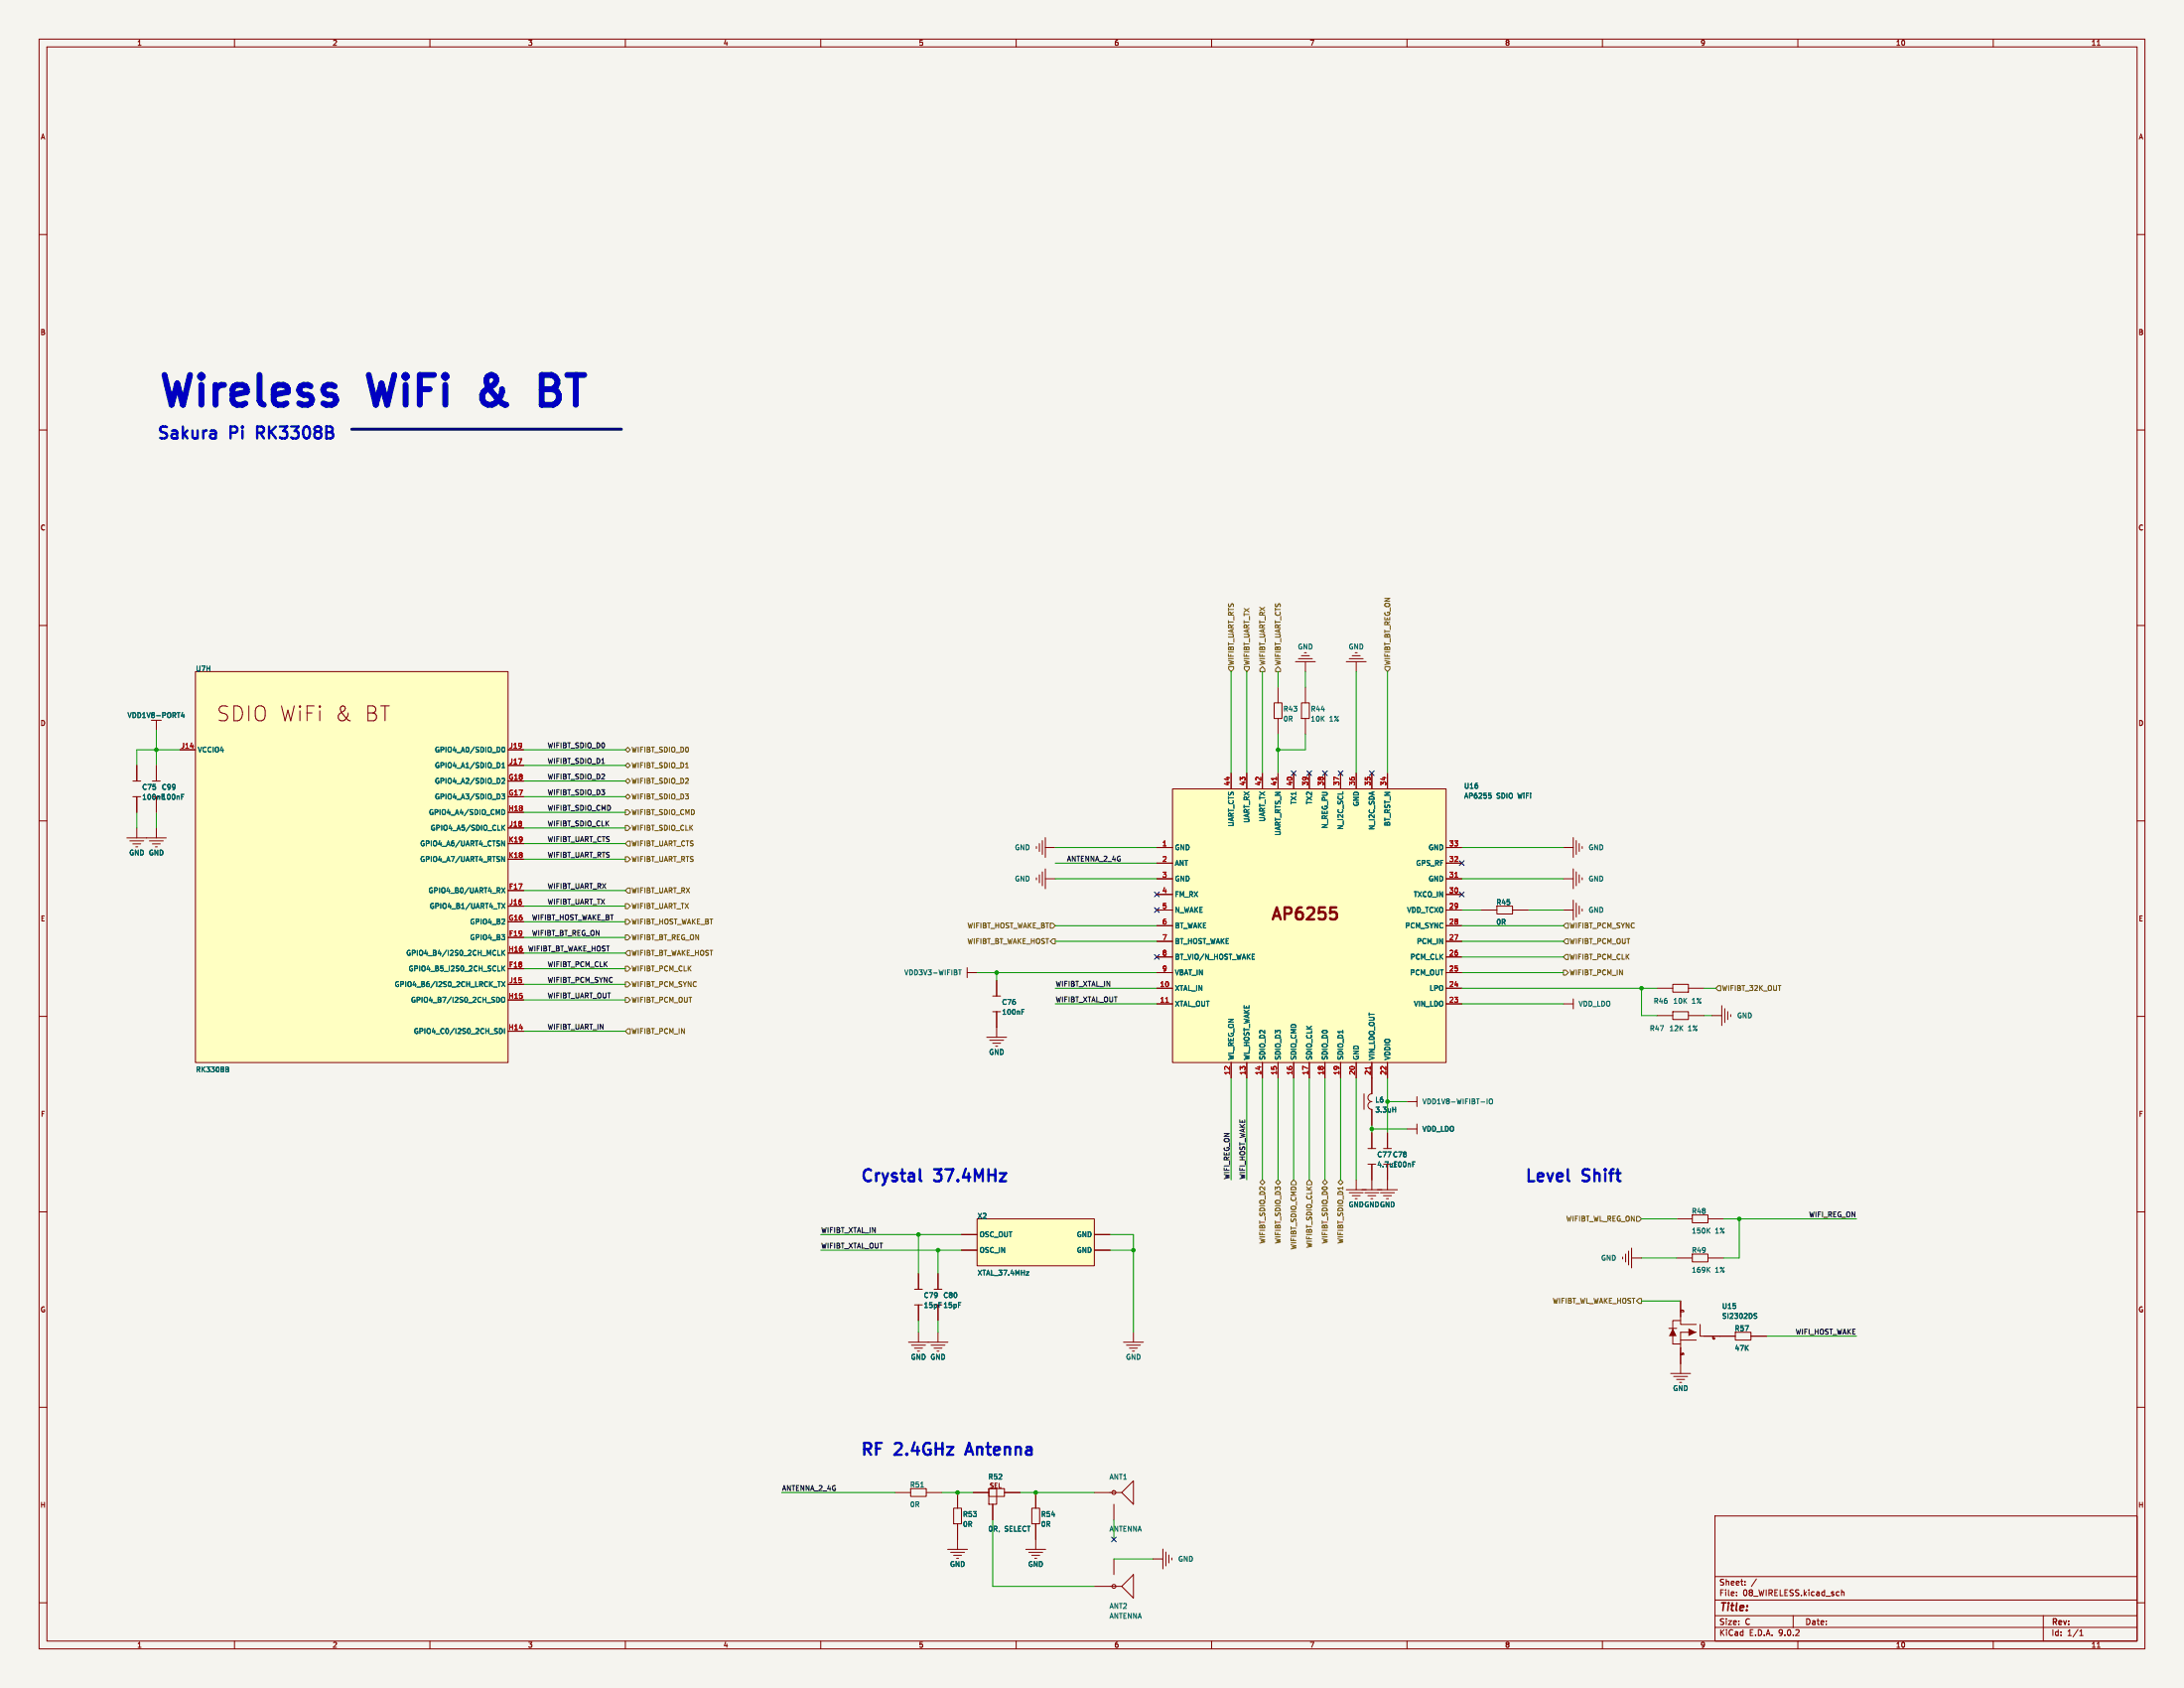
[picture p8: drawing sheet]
<svg xmlns="http://www.w3.org/2000/svg" width="559mm" height="432mm" viewBox="0 0 559 432" stroke-linecap="round" stroke-linejoin="round" font-family="sans-serif">
<path d="M0 0h558.8v431.8h-558.8z" fill="#f5f4ef" stroke="#f5f4ef" stroke-width=".25"/>
<g fill="none" stroke="#830000" stroke-width=".25">
<path d="M10 10h538.8v411.8h-538.8zM12 12h534.8v407.8h-534.8zM60 10v2M110 10v2M160 10v2M210 10v2M260 10v2M310 10v2M360 10v2M410 10v2M460 10v2M510 10v2"/>
<path d="M536.6 11.6h.7M10 60h2M546.8 60h2M10 110h2M546.8 110h2M10 160h2M546.8 160h2M10 210h2M546.8 210h2M10 260h2M546.8 260h2M10 310h2"/>
<path d="M546.8 310h2M10 360h2M546.8 360h2M229 381.8h4M233 380.8h4v2h-4zM237 381.8h4M438.8 387.8h108v32h-108zM10 410h2M60 419.8v2M110 419.8v2M160 419.8v2M210 419.8v2"/>
<path d="M260 419.8v2M310 419.8v2M360 419.8v2M410 419.8v2M438.8 416.3h108M438.8 413.3h108M438.8 409.3h108M438.8 403.3h108M444.3 408v.2M444.3 407.3v.1M446.5 405.3v.2M446.5 404.6v.1"/>
<path d="M449.4 403.9l-1.3 1.9M458.8 413.3v3M460 419.8v2M471.2 406.7v1.5M471.2 407.3h.6v.9M510 419.8v2M522.8 413.3v6.5M532.1 418.4h.9M532.1 417.3l.4-.4v1.5M546.8 410h2M536.6 421.4h.7"/>
</g>
<path d="M235.6 380.4h.7" fill="none" stroke="#006363" stroke-width=".25"/>
<path d="M250 311.8h30v12h-30z" fill="#ffffc2"/>
<path d="M250 311.8h30v12h-30z" fill="none" stroke="#7f0000" stroke-width=".25"/>
<g fill="none" stroke="#830000" stroke-width=".25">
<path d="M326 179.8h2v4h-2zM327 175.8v4M34 199.8h2M35 195.8v4M39 199.8h2M40 184.3v2.5M40 195.8v4M327 183.8v4M32.5 214.3h10M33.2 215.1h3.6M34 215.9h2M34 203.8h2"/>
<path d="M34.7 216.6h.6M35 203.8v4M35 211.8v2.5M38.2 215.1h3.6M39 215.9h2M39.7 216.6h.6M40 203.8v4M40 211.8v2.5M247.5 247.5v2.6M247.5 248.8h2.5M254 254.8h2M254 258.8h2"/>
<path d="M255 250.8v4M255 258.8v6.5M424 259.8h4M424 252.8h4M428 251.8h4v2h-4zM428 258.8h4v2h-4zM432 259.8h4M432 252.8h4M438 259.8h2.5M440.5 257.3v5M441.3 258v3.6M442.1 258.8v2"/>
<path d="M442.8 259.5v.6M252.5 265.3h5M253.2 266.1h3.6M254 266.9h2M254.7 267.6h.6M246 315.8h4M246 319.8h4M280 315.8h4M280 319.8h4M344.5 304.3h5M345.2 305.1h3.6M346 305.9h2"/>
<path d="M346.7 306.6h.6M347 301.8v2.5M429 311.8h4M433 310.8h4v2h-4zM437 311.8h4M234 329.8h2M234 333.8h2M235 325.8v4M235 333.8v4M239 329.8h2M239 333.8h2M240 325.8v4"/>
<path d="M240 333.8v4M429 321.8h4M433 320.8h4v2h-4zM437 321.8h4M232.5 343.3h10M233.2 344.1h3.6M234 344.9h2M234.7 345.6h.6M235 340.8v2.5M238.2 344.1h3.6M239 344.9h2M239.7 345.6h.6"/>
<path d="M240 340.8v2.5M287.5 343.3h5M288.2 344.1h3.6M289 344.9h2M289.7 345.6h.6M290 340.8v2.5M427.5 351.3h5M428.2 352.1h3.6M429 352.9h2M429.7 353.6h.6M430 348.8v2.5M440 341.8h4"/>
<path d="M444 340.8h4v2h-4zM448 341.8h4M290 378.8v6l-3-3zM242.5 396.3h5M243.2 397.1h3.6M244 397.9h2M244 385.8h2v4h-2zM244.7 398.6h.6M245 381.8v4M245 389.8v6.5M249 381.8h4M253 380.8h4v2h-4z"/>
<path d="M253 380.8h2v4h-2zM254 384.8v4M257 381.8h4M262.5 396.3h5M263.2 397.1h3.6M264 397.9h2M264 385.8h2v4h-2zM264.7 398.6h.6M265 381.8v4M265 389.8v6.5M280 381.8h7M285 384.8v4"/>
<path d="M285 398.8v4M295 398.8h2.5M297.5 396.3v5M298.3 397v3.6M299.1 397.8v2M299.8 398.5v.6M280 405.8h7M287 405.8l3-3v6z"/>
<circle cx="285" cy="381.8" r=".5"/>
<circle cx="285" cy="405.8" r=".5"/>
</g>
<g fill="none" stroke="#006363" stroke-width=".25">
<path d="M46.7 182.2l-.3 .9h.8M47 182.7v.9M46.4 203.8h.5M46.4 203.2h.6M245.2 248.1h.8M245.6 248.1v1.3M261.4 258.8h.5M261.4 258.2h.6M437 314.7l.5 .7M437.5 314.2l-.7 .7M262.6 325.3h.6l-.6 .9h.6M437 324.7l.5 .7"/>
<path d="M437.5 324.2l-.7 .7"/>
</g>
<path d="M428 339.8l1 2h-2z" fill="#830000"/>
<path d="M427 339.8h2M430 337.8h-2v6h2M430 336.8v2h4M434 340.8h-4v4" fill="none" stroke="#830000" stroke-width=".25"/>
<path d="M432 339.8l2 1-2 1z" fill="#830000"/>
<path d="M430 332.8v4M435 338.8v3h5M430 342.8h4M430 344.8v4" fill="none" stroke="#830000" stroke-width=".25"/>
<path d="M449 336.6l.4 .1 .1 .3-.5 .3M449 336h.5" fill="none" stroke="#006363" stroke-width=".25"/>
<path d="M300 201.8h70v70h-70z" fill="#ffffc2"/>
<path d="M300 201.8h70v70h-70z" fill="none" stroke="#7f0000" stroke-width=".25"/>
<path d="M340.5 232.1h1.4M340.7 233.3h.8l.6 .6-.2 1-.4 .3h-.8" fill="none" stroke="#830000" stroke-width=".61"/>
<g fill="none" stroke="#830000" stroke-width=".25">
<path d="M331.5 169.3h5M332.2 168.5h3.6M333 167.7h2M333 179.8h2v4h-2zM333.7 167h.6M334 169.3v2.5M334 175.8v4M344.5 169.3h5M345.2 168.5h3.6M346 167.7h2M346.7 167h.6M347 169.3v2.5"/>
<path d="M315 197.8v4M319 197.8v4M323 197.8v4M327 197.8v4M331 197.8v4M334 183.8v4M335 197.8v4M339 197.8v4M343 197.8v4M347 197.8v4M351 197.8v4M355 197.8v4"/>
<path d="M265.2 216.5v.6M265.9 215.8v2M266.7 215v3.6M267.5 216.8h2.5M267.5 214.3v5M296 216.8h4M370 216.8h4M265.2 224.5v.6M265.9 223.8v2M266.7 223v3.6M267.5 224.8h2.5M267.5 222.3v5"/>
<path d="M296 220.8h4M296 224.8h4M296 228.8h4M296 232.8h4M296 236.8h4M370 220.8h4M370 224.8h4M370 228.8h4M370 232.8h4M370 236.8h4M296 240.8h4M296 244.8h4"/>
<path d="M296 248.8h4M296 252.8h4M296 256.8h4M370 240.8h4M370 244.8h4M370 248.8h4M370 252.8h4M370 256.8h4M315 271.8v4M319 271.8v4M323 271.8v4M327 271.8v4"/>
<path d="M331 271.8v4M335 271.8v4M339 271.8v4M343 271.8v4M347 271.8v4M349 279.8v4M351 271.8v8a1 1 0 0 0-1 1 1 1 0 0 0 1 1 1 1 0 0 0-1 1 1 1 0 0 0 1 1v4M355 271.8v4M350 293.8h2M350 297.8h2M351 289.8v4M351 297.8v6.5"/>
<path d="M354 293.8h2M355 289.8v4M355 297.8v6.5M360 281.8h2.5M360 288.8h2.5M362.5 280.5v2.6M362.5 287.5v2.6M348.5 304.3h9M349.2 305.1h3.6M350 305.9h2M350.7 306.6h.6M353.2 305.1h3.6"/>
<path d="M354 305.9h2M354.7 306.6h.6"/>
</g>
<path d="M326.6 198.8v.8M372.2 224.4h.8M298.2 256.4h.8M350.6 272.8v.8" fill="none" stroke="#a80000" stroke-width=".25"/>
<path d="M380.9 202.9h.6M381.3 203.4l.3 .3-.3 .5M356.3 283.8h.8M357.1 283.2v1.3M361.4 297.8h.5M361.4 297.2h.6M380.5 281.1v1.3M381.1 281.3l.2-.2 .5 .2 .1 .7-.2 .3-.4 .1-.2-.2z" fill="none" stroke="#006363" stroke-width=".25"/>
<path d="M50 171.8h80v100h-80z" fill="#ffffc2"/>
<path d="M50 171.8h80v100h-80z" fill="none" stroke="#7f0000" stroke-width=".25"/>
<g fill="none" stroke="#830000" stroke-width=".25">
<path d="M35 195.8v4M40 195.8v4M46 191.8h4M130 191.8h4M130 195.8h4M130 199.8h4M315 197.8v4M319 197.8v4M323 197.8v4M327 197.8v4M331 197.8v4M335 197.8v4"/>
<path d="M339 197.8v4M343 197.8v4M347 197.8v4M351 197.8v4M355 197.8v4M35 203.8v4M40 203.8v4M130 203.8h4M130 207.8h4M130 211.8h4M130 215.8h4M130 219.8h4"/>
<path d="M296 216.8h4M370 216.8h4M400 216.8h2.5M402.5 214.3v5M403.3 215v3.6M404.1 215.8v2M404.8 216.5v.6M130 227.8h4M130 231.8h4M130 235.8h4M130 239.8h4M296 232.8h4"/>
<path d="M296 224.8h4M296 220.8h4M296 228.8h4M296 236.8h4M370 232.8h4M370 224.8h4M370 220.8h4M370 228.8h4M370 236.8h4M379 232.8h4M383 231.8h4v2h-4zM387 232.8h4"/>
<path d="M400 232.8h2.5M400 224.8h2.5M402.5 222.3v5M402.5 230.3v5M403.3 223v3.6M403.3 231v3.6M404.1 223.8v2M404.1 231.8v2M404.8 224.5v.6M404.8 232.5v.6M130 243.8h4M130 247.8h4"/>
<path d="M130 251.8h4M130 255.8h4M255 250.8v4M255 258.8v4M296 256.8h4M296 240.8h4M296 244.8h4M296 248.8h4M296 252.8h4M370 256.8h4M370 240.8h4M370 244.8h4"/>
<path d="M370 248.8h4M370 252.8h4M400 256.8h2.5M402.5 255.5v2.6M130 263.8h4M315 271.8v4M319 271.8v4M323 271.8v4M327 271.8v4M331 271.8v4M335 271.8v4M339 271.8v4"/>
<path d="M343 271.8v4M347 271.8v4M351 271.8v8M355 271.8v4M351 283.8v4M351 289.8v4M351 297.8v4M355 289.8v4M355 297.8v4M246 315.8h4M246 319.8h4M280 315.8h4"/>
<path d="M280 319.8h4M417.5 319.3v5M235 325.8v4M235 333.8v4M240 325.8v4M240 333.8v4M415.2 321.5v.6M415.9 320.8v2M416.7 320v3.6M417.5 321.8h2.5M430 332.8v4M430 344.8v4"/>
<path d="M436 341.8h8M448 341.8h4M245 381.8v4M245 389.8v4M249 381.8h4M254 384.8v4M257 381.8h4M265 381.8v4M265 389.8v4"/>
</g>
<g fill="none" stroke="#006363" stroke-width=".25">
<path d="M46.7 182.2l-.3 .9h.8M47 182.7v.9M128.4 199.2l.5-.1 .2 .4-.7 .9h.7M128.4 196.4h.7M128.4 195.5l.4-.4v1.3M128.6 191.2l.1-.1a.62 .62 0 0 1 .5 .7 .62 .62 0 0 1-.6 .5l-.2-.4zM46.4 203.8h.5M46.4 203.2h.6M128.4 215.1l.7 1.3v-1.3M128.4 219.1l.7 1.3v-1.3M128.4 203.1h.7l-.4 .5 .4 .1v.6h-.7M128.4 207.1a.64 .64 0 0 1 .8 .6 .64 .64 0 0 1-.8 .7"/>
<path d="M128.6 211.7l.5 .7M129.1 211.1l-.7 .7M380.9 202.9h.6M381.3 203.4l.3 .3-.3 .5M128.4 227.1l.8 1.3M128.4 231.1l.8 1.3M129.2 227.1l-.8 1.3M129.2 231.1l-.8 1.3M127.3 251.1h.8M127.4 244.4h.6M127.6 255.2l.2 .5-.2 .6M127.7 251.1v1.3"/>
<path d="M128.4 255.3l.2-.2 .5 .2v.7l-.1 .3-.4 .1-.2-.2zM128.4 251.1l.8 1.3M128.4 243.1v1.3M128.4 247.1v1.3M128.6 243.7l.5 .7M128.6 247.7l.5 .7M129.1 243.1l-.7 .7M129.1 247.1l-.7 .7M129.2 251.1l-.8 1.3M261.4 258.8h.5M261.4 258.2h.6M57.8 272.9l.6 .1 .1 .3-.3 .2"/>
<path d="M57.8 273.5h.4M58.2 273.5l.3 .3v.3l-.7 .1M127.8 263.1a.64 .64 0 0 1 .8 .6 .64 .64 0 0 1-.8 .7zM129.1 263.1v1.3M356.3 283.8h.8M357.1 283.2v1.3M361.4 297.8h.5M361.4 297.2h.6M262.6 325.3h.6l-.6 .9h.6M449 336.6l.4 .1 .1 .3-.5 .3M449 336h.5"/>
</g>
<g fill="none" stroke="#715500" stroke-width=".25">
<path d="M314.4 170.5h1.2v.7l-.6 .6-.6-.6zM318.4 170.5h1.2v.7l-.6 .6-.6-.6zM322.4 171.2l.6-.7 .6 .7v.6h-1.2zM327 170.5l.6 .7v.6h-1.2v-.6zM354.4 170.5h1.2v.7l-.6 .6-.6-.6zM160 195.8l.6-.6 .7 .6-.7 .6zM160 191.8l.6-.6 .7 .6-.7 .6zM160.6 199.2l.7 .6-.7 .6-.6-.6zM160 207.2h.6l.7 .6-.7 .6h-.6zM160 203.8l.6-.6 .7 .6-.7 .6zM160 219.2h.6l.7 .6-.7 .6h-.6zM160 211.2h.6l.7 .6-.7 .6h-.6z"/>
<path d="M160.6 215.2h.7v1.2h-.7l-.6-.6zM160 239.2h.6l.7 .6-.7 .6h-.6zM160 231.2h.6l.7 .6-.7 .6h-.6zM160 235.2h.6l.7 .6-.7 .6h-.6zM160.6 227.2h.7v1.2h-.7l-.6-.6zM268.7 236.2h.7l.6 .6-.6 .6h-.7zM400.6 236.2h.7v1.2h-.7l-.6-.6zM160 247.2h.6l.7 .6-.7 .6h-.6zM160 255.2h.6l.7 .6-.7 .6h-.6zM160 251.2h.6l.7 .6-.7 .6h-.6zM160.6 243.2h.7v1.2h-.7l-.6-.6zM269.4 240.2h.6v1.2h-.6l-.7-.6z"/>
<path d="M400 248.2h.6l.7 .6-.7 .6h-.6zM400.6 244.2h.7v1.2h-.7l-.6-.6zM400.6 240.2h.7v1.2h-.7l-.6-.6zM439.6 252.2h.7v1.2h-.7l-.6-.6zM160.6 263.2h.7v1.2h-.7l-.6-.6zM322.4 302.4l.6-.6 .6 .6-.6 .7zM326.4 302.4l.6-.6 .6 .6-.6 .7zM331 301.8l.6 .6v.7h-1.2v-.7zM335 301.8l.6 .6v.7h-1.2v-.7zM338.4 302.4l.6-.6 .6 .6-.6 .7zM342.4 302.4l.6-.6 .6 .6-.6 .7zM418.7 311.2h.7l.6 .6-.6 .6h-.7z"/>
<path d="M419.4 332.2h.6v1.2h-.6l-.7-.6z"/>
</g>
<path d="M90 109.8h69" fill="none" stroke="#00007f" stroke-width=".76"/>
<g fill="none" stroke="#009500" stroke-width=".25">
<path d="M315 171.8v26M319 171.8v26M323 171.8v26M327 171.8v4M334 171.8v4M347 171.8v26M355 171.8v26M40 186.8v9M46 191.8h-11v4M134 191.8h26M134 199.8h26M134 195.8h26"/>
<path d="M327 187.8v10M334 187.8v4h-7M35 207.8v4M40 207.8v4M134 203.8h26M134 207.8h26M134 211.8h26M134 215.8h26M134 219.8h26M270 216.8h26M374 216.8h26M134 235.8h26"/>
<path d="M134 227.8h26M134 231.8h26M134 239.8h26M270 236.8h26M270 224.8h26M270 220.8h26M374 232.8h5M374 236.8h26M374 224.8h26M391 232.8h9M134 251.8h26M134 255.8h26"/>
<path d="M134 247.8h26M134 243.8h26M250 248.8h46M255 248.8v2M270 252.8h26M270 256.8h26M270 240.8h26M374 252.8h50M374 248.8h26M374 256.8h26M374 240.8h26M374 244.8h26"/>
<path d="M420 252.8v7h4M436 252.8h3M436 259.8h2M134 263.8h26M315 275.8v26M319 275.8v26M323 275.8v26M327 275.8v26M331 275.8v26M335 275.8v26M339 275.8v26M343 275.8v26"/>
<path d="M347 275.8v26M355 275.8v14M351 288.8h9M351 287.8v2M355 281.8h5M210 315.8h36M210 319.8h36M235 315.8v10M240 319.8v6M284 315.8h6v25M284 319.8h6M420 311.8h9"/>
<path d="M441 311.8h34M445 311.8v10h-4M235 337.8v3M240 337.8v3M420 321.8h9M420 332.8h10M452 341.8h23M200 381.8h29M241 381.8h8M254 388.8v17h26M261 381.8h19M285 398.8h10"/>
<path d="M285 388.8v5"/>
</g>
<g fill="none" stroke="#000083" stroke-width=".25">
<path d="M330.4 197.2l1.2 1.2M331.6 197.2l-1.2 1.2M334.4 197.2l1.2 1.2M335.6 197.2l-1.2 1.2M338.4 197.2l1.2 1.2M339.6 197.2l-1.2 1.2M342.4 197.2l1.2 1.2M343.6 197.2l-1.2 1.2M350.4 197.2l1.2 1.2M351.6 197.2l-1.2 1.2M295.4 228.2l1.2 1.2M295.4 232.2l1.2 1.2"/>
<path d="M296.6 228.2l-1.2 1.2M296.6 232.2l-1.2 1.2M373.4 220.2l1.2 1.2M373.4 228.2l1.2 1.2M374.6 228.2l-1.2 1.2M374.6 220.2l-1.2 1.2M295.4 244.2l1.2 1.2M296.6 244.2l-1.2 1.2M284.4 393.2l1.2 1.2M285.6 393.2l-1.2 1.2"/>
</g>
<path d="M65.8 110.7h1.2M67 109.1h-1.2v3M235.5 302l.3 .1M247.3 371.3h1.4M248 369.1l-1 3" fill="none" stroke="#0000c2" stroke-width=".61"/>
<path d="M138.6 99.5h2.6M141.2 99.5l1 .4M142.2 96.6l-1-.7h-2.6v7.6h2.9l.7-.3M142.2 98.8l-1 .7M123.7 100.3l-.3 .7v1.1l.3 .7" fill="none" stroke="#0000c2" stroke-width="1.5"/>
<path d="M326.6 198.8v.8M372.2 224.4h.8M298.2 256.4h.8M350.6 272.8v.8" fill="none" stroke="#a80000" stroke-width=".25"/>
<g fill="#009500" stroke="#009500" stroke-width=".25">
<circle cx="40" cy="191.8" r=".46"/>
<circle cx="327" cy="191.8" r=".46"/>
<circle cx="355" cy="281.8" r=".46"/>
<circle cx="420" cy="252.8" r=".46"/>
<circle cx="265" cy="381.8" r=".46"/>
<circle cx="245" cy="381.8" r=".46"/>
<circle cx="235" cy="315.8" r=".46"/>
<circle cx="351" cy="288.8" r=".46"/>
<circle cx="290" cy="319.8" r=".46"/>
<circle cx="240" cy="319.8" r=".46"/>
<circle cx="255" cy="248.8" r=".46"/>
<circle cx="445" cy="311.8" r=".46"/>
</g>
<g font-size="10.6" fill="#0000c2">
<text x="40" y="104.5">Wireless</text>
<text x="95.3" y="104.5">WiFi</text>
<text x="126.7" y="104.5">&amp;</text>
<text x="144.9" y="104.5">BT</text>
</g>
<g font-size="5.3" fill="#830000">
<text x="55.5" y="184.8">SDIO WiFi &amp;</text>
<text x="92.5" y="184.8">BT</text>
</g>
<g font-size="4.2" fill="#0000c2">
<text x="40" y="112.5">Sakura</text>
<text x="59.1" y="112.5">Pi</text>
<text x="67.1" y="112.5">RK3308B</text>
<text x="220" y="302.5">Crystal</text>
<text x="239.4" y="302.5">37.4MHz</text>
<text x="390" y="302.5">Level</text>
<text x="405.2" y="302.5">Shift</text>
<text x="220" y="372.5">RF</text>
<text x="229.2" y="372.5">2.4GHz</text>
<text x="248.7" y="372.5">Antenna</text>
</g>
<text font-size="4.2" fill="#830000" x="324.8" y="236.2">AP6255</text>
<text font-size="2.8" fill="#830000" x="439.8" y="412.7">Title:</text>
<g font-size="2.1" fill="#830000">
<text x="439.8" y="405.8">Sheet:</text>
<text x="439.8" y="408.5">File:</text>
<text x="445.9" y="408.5">08_WIRELESS.kicad_sch</text>
<text x="439.8" y="418.7">KiCad</text>
<text x="439.8" y="415.9">Size:</text>
<text x="446.5" y="415.9">C</text>
<text x="447.5" y="418.7">E.D.A.</text>
<text x="455.1" y="418.7">9.0.2</text>
<text x="461.8" y="415.9">Date:</text>
<text x="524.8" y="416.1">Rev:</text>
<text x="524.8" y="418.7">Id:</text>
<text x="528.9" y="418.7">1/1</text>
</g>
<g font-size="1.8" fill="#830000">
<text x="35" y="11.9">1</text>
<text x="85" y="11.9">2</text>
<text x="135" y="11.9">3</text>
<text x="185" y="11.9">4</text>
<text x="235" y="11.9">5</text>
<text x="285" y="11.9">6</text>
<text x="335" y="11.9">7</text>
<text x="385" y="11.9">8</text>
<text x="435" y="11.9">9</text>
<text x="485" y="11.9">10</text>
<text x="535" y="11.9">11</text>
<text x="10.3" y="35.9">A</text>
<text x="547.1" y="35.9">A</text>
<text x="10.3" y="85.9">B</text>
<text x="547.1" y="85.9">B</text>
<text x="10.3" y="135.9">C</text>
<text x="547.1" y="135.9">C</text>
<text x="10.3" y="185.9">D</text>
<text x="547.1" y="185.9">D</text>
<text x="10.3" y="235.9">E</text>
<text x="547.1" y="235.9">E</text>
<text x="10.3" y="285.9">F</text>
<text x="547.1" y="285.9">F</text>
<text x="10.3" y="335.9">G</text>
<text x="547.1" y="335.9">G</text>
<text x="10.2" y="385.9">H</text>
<text x="547" y="385.9">H</text>
<text x="35" y="421.7">1</text>
<text x="85" y="421.7">2</text>
<text x="135" y="421.7">3</text>
<text x="185" y="421.7">4</text>
<text x="235" y="421.7">5</text>
<text x="285" y="421.7">6</text>
<text x="335" y="421.7">7</text>
<text x="385" y="421.7">8</text>
<text x="435" y="421.7">9</text>
<text x="485" y="421.7">10</text>
<text x="535" y="421.7">11</text>
</g>
<g font-size="1.8" fill="#006363">
<text x="332" y="166.3">GND</text>
<text x="345" y="166.3">GND</text>
<text x="50" y="171.9">U7H</text>
<text x="32.5" y="183.9">VDD1V8-PORT4</text>
<text x="328.3" y="182.2">R43</text>
<text x="328.3" y="184.8">0R</text>
<text x="335.3" y="184.8">10K</text>
<text x="335.3" y="182.2">R44</text>
<text x="340.1" y="184.8">1%</text>
<text x="50.5" y="192.7">VCCIO4</text>
<text x="111.1" y="192.7">GPIO4_A0/SDIO_D0</text>
<text x="111.1" y="196.7">GPIO4_A1/SDIO_D1</text>
<text x="36.3" y="202.2">C75</text>
<text x="41.3" y="202.2">C99</text>
<text x="111.1" y="200.7">GPIO4_A2/SDIO_D2</text>
<text x="374.5" y="201.9">U16</text>
<text x="36.3" y="204.8">100nF100nF</text>
<text x="109.6" y="208.7">GPIO4_A4/SDIO_CMD</text>
<text x="111.1" y="204.7">GPIO4_A3/SDIO_D3</text>
<text x="331.9" y="205.9" transform="rotate(-90 331.9 205.9)">TX1</text>
<text x="335.9" y="205.9" transform="rotate(-90 335.9 205.9)">TX2</text>
<text x="347.9" y="206.4" transform="rotate(-90 347.9 206.4)">GND</text>
<text x="374.5" y="204.5">AP6255</text>
<text x="382.9" y="204.5">SDIO</text>
<text x="388.5" y="204.5">WiFi</text>
<text x="110.1" y="212.7">GPIO4_A5/SDIO_CLK</text>
<text x="315.9" y="211.6" transform="rotate(-90 315.9 211.6)">UART_CTS</text>
<text x="319.9" y="210.6" transform="rotate(-90 319.9 210.6)">UART_RX</text>
<text x="323.9" y="210.3" transform="rotate(-90 323.9 210.3)">UART_TX</text>
<text x="327.9" y="213.9" transform="rotate(-90 327.9 213.9)">UART_RTS_N</text>
<text x="339.9" y="212.1" transform="rotate(-90 339.9 212.1)">N_REG_PU</text>
<text x="343.9" y="212.4" transform="rotate(-90 343.9 212.4)">N_I2C_SCL</text>
<text x="351.9" y="212.4" transform="rotate(-90 351.9 212.4)">N_I2C_SDA</text>
<text x="355.9" y="211.5" transform="rotate(-90 355.9 211.5)">BT_RST_N</text>
<text x="33" y="219">GND GND</text>
<text x="107.4" y="216.7">GPIO4_A6/UART4_CTSN</text>
<text x="107.4" y="220.7">GPIO4_A7/UART4_RTSN</text>
<text x="259.6" y="217.7">GND</text>
<text x="300.5" y="217.7">GND</text>
<text x="300.5" y="221.7">ANT</text>
<text x="362.2" y="221.7">GPS_RF</text>
<text x="365.4" y="217.7">GND</text>
<text x="406.4" y="217.7">GND</text>
<text x="259.6" y="225.7">GND</text>
<text x="300.5" y="225.7">GND</text>
<text x="365.4" y="225.7">GND</text>
<text x="406.4" y="225.7">GND</text>
<text x="109.5" y="228.7">GPIO4_B0/UART4_RX</text>
<text x="109.8" y="232.7">GPIO4_B1/UART4_TX</text>
<text x="300.5" y="229.7">FM_RX</text>
<text x="300.5" y="233.7">N_WAKE</text>
<text x="359.9" y="233.7">VDD_TCXO</text>
<text x="361.6" y="229.7">TXCO_IN</text>
<text x="382.8" y="231.7">R45</text>
<text x="406.4" y="233.7">GND</text>
<text x="120.2" y="236.7">GPIO4_B2</text>
<text x="300.5" y="237.7">BT_WAKE</text>
<text x="359.4" y="237.7">PCM_SYNC</text>
<text x="382.8" y="236.7">0R</text>
<text x="103.8" y="244.7">GPIO4_B4/I2S0_2CH_MCLK</text>
<text x="120.2" y="240.7">GPIO4_B3</text>
<text x="300.5" y="241.7">BT_HOST_WAKE</text>
<text x="300.5" y="245.7">BT_VIO/N_HOST_WAKE</text>
<text x="360.8" y="245.7">PCM_CLK</text>
<text x="362.4" y="241.7">PCM_IN</text>
<text x="104.4" y="248.7">GPIO4_B5_I2S0_2CH_SCLK</text>
<text x="231.3" y="249.7">VDD3V3-WIFIBT</text>
<text x="300.5" y="249.7">VBAT_IN</text>
<text x="360.7" y="249.7">PCM_OUT</text>
<text x="100.9" y="252.7">GPIO4_B6/I2S0_2CH_LRCK_TX</text>
<text x="105" y="256.7">GPIO4_B7/I2S0_2CH_SDO</text>
<text x="256.3" y="257.2">C76</text>
<text x="300.5" y="253.7">XTAL_IN</text>
<text x="300.5" y="257.7">XTAL_OUT</text>
<text x="361.7" y="257.7">VIN_LDO</text>
<text x="365.7" y="253.7">LPO</text>
<text x="403.8" y="257.7">VDD_LDO</text>
<text x="423" y="256.9">R46</text>
<text x="428" y="256.9">10K</text>
<text x="432.9" y="256.9">1%</text>
<text x="256.3" y="259.8">100nF</text>
<text x="422" y="263.9">R47</text>
<text x="427" y="263.9">12K</text>
<text x="431.9" y="263.9">1%</text>
<text x="444.4" y="260.7">GND</text>
<text x="105.8" y="264.7">GPIO4_C0/I2S0_2CH_SDI</text>
<text x="50" y="274.5">RK3308B</text>
<text x="253" y="270">GND</text>
<text x="315.9" y="271.3" transform="rotate(-90 315.9 271.3)">WL_REG_ON</text>
<text x="319.9" y="271.3" transform="rotate(-90 319.9 271.3)">WL_HOST_WAKE</text>
<text x="323.9" y="271.3" transform="rotate(-90 323.9 271.3)">SDIO_D2</text>
<text x="327.9" y="271.3" transform="rotate(-90 327.9 271.3)">SDIO_D3</text>
<text x="331.9" y="271.3" transform="rotate(-90 331.9 271.3)">SDIO_CMD</text>
<text x="335.9" y="271.3" transform="rotate(-90 335.9 271.3)">SDIO_CLK</text>
<text x="339.9" y="271.3" transform="rotate(-90 339.9 271.3)">SDIO_D0</text>
<text x="343.9" y="271.3" transform="rotate(-90 343.9 271.3)">SDIO_D1</text>
<text x="347.9" y="271.3" transform="rotate(-90 347.9 271.3)">GND</text>
<text x="351.9" y="271.3" transform="rotate(-90 351.9 271.3)">VIN_LDO_OUT</text>
<text x="355.9" y="271.3" transform="rotate(-90 355.9 271.3)">VDDIO</text>
<text x="351.8" y="282.2">L6</text>
<text x="351.8" y="284.8">3.3uH</text>
<text x="363.8" y="282.7">VDD1V8-WIFIBT-IO</text>
<text x="363.8" y="289.7">VDD_LDO</text>
<text x="352.3" y="296.2">C77 C78</text>
<text x="352.3" y="298.8">4.7uF100nF</text>
<text x="250" y="311.9">X2</text>
<text x="345" y="309">GNDGNDGND</text>
<text x="432.8" y="310.7">R48</text>
<text x="250.5" y="316.7">OSC_OUT</text>
<text x="275.4" y="316.7">GND</text>
<text x="432.8" y="315.7">150K</text>
<text x="438.8" y="315.7">1%</text>
<text x="250.5" y="320.7">OSC_IN</text>
<text x="275.4" y="320.7">GND</text>
<text x="409.6" y="322.7">GND</text>
<text x="432.8" y="320.7">R49</text>
<text x="250" y="326.5">XTAL_37.4MHz</text>
<text x="432.8" y="325.7">169K</text>
<text x="438.8" y="325.7">1%</text>
<text x="236.3" y="332.2">C79</text>
<text x="236.3" y="334.8">15pF</text>
<text x="241.3" y="332.2">C80</text>
<text x="241.3" y="334.8">15pF</text>
<text x="440.5" y="335">U15</text>
<text x="440.5" y="337.5">SI2302DS</text>
<text x="443.8" y="340.7">R57</text>
<text x="443.8" y="345.7">47K</text>
<text x="233" y="348">GND GND</text>
<text x="288" y="348">GND</text>
<text x="428" y="356">GND</text>
<text x="232.8" y="380.7">R51</text>
<text x="252.8" y="378.7">R52</text>
<text x="283.8" y="378.7">ANT1</text>
<text x="232.8" y="385.7">0R</text>
<text x="246.3" y="388.2">R53</text>
<text x="266.3" y="388.2">R54</text>
<text x="246.3" y="390.8">0R</text>
<text x="252.8" y="392">0R,</text>
<text x="257" y="392">SELECT</text>
<text x="266.3" y="390.8">0R</text>
<text x="283.8" y="392">ANTENNA</text>
<text x="243" y="401">GND</text>
<text x="263" y="401">GND</text>
<text x="301.4" y="399.7">GND</text>
<text x="283.8" y="411.7">ANT2</text>
<text x="283.8" y="414.3">ANTENNA</text>
</g>
<g font-size="1.8" fill="#715500">
<text x="315.9" y="170.3" transform="rotate(-90 315.9 170.3)">WIFIBT_UART_RTS</text>
<text x="319.9" y="170.3" transform="rotate(-90 319.9 170.3)">WIFIBT_UART_TX</text>
<text x="323.9" y="170.3" transform="rotate(-90 323.9 170.3)">WIFIBT_UART_RX</text>
<text x="327.9" y="170.3" transform="rotate(-90 327.9 170.3)">WIFIBT_UART_CTS</text>
<text x="355.9" y="170.3" transform="rotate(-90 355.9 170.3)">WIFIBT_BT_REG_ON</text>
<text x="161.5" y="196.7">WIFIBT_SDIO_D1</text>
<text x="161.5" y="192.7">WIFIBT_SDIO_D0</text>
<text x="161.5" y="200.7">WIFIBT_SDIO_D2</text>
<text x="161.5" y="208.7">WIFIBT_SDIO_CMD</text>
<text x="161.5" y="204.7">WIFIBT_SDIO_D3</text>
<text x="161.5" y="212.7">WIFIBT_SDIO_CLK</text>
<text x="161.5" y="220.7">WIFIBT_UART_RTS</text>
<text x="161.5" y="216.7">WIFIBT_UART_CTS</text>
<text x="161.5" y="228.7">WIFIBT_UART_RX</text>
<text x="161.5" y="232.7">WIFIBT_UART_TX</text>
<text x="161.5" y="236.7">WIFIBT_HOST_WAKE_BT</text>
<text x="247.4" y="237.7">WIFIBT_HOST_WAKE_BT</text>
<text x="401.5" y="237.7">WIFIBT_PCM_SYNC</text>
<text x="161.5" y="240.7">WIFIBT_BT_REG_ON</text>
<text x="161.5" y="244.7">WIFIBT_BT_WAKE_HOST</text>
<text x="247.4" y="241.7">WIFIBT_BT_WAKE_HOST</text>
<text x="401.5" y="245.7">WIFIBT_PCM_CLK</text>
<text x="401.5" y="241.7">WIFIBT_PCM_OUT</text>
<text x="161.5" y="248.7">WIFIBT_PCM_CLK</text>
<text x="401.5" y="249.7">WIFIBT_PCM_IN</text>
<text x="161.5" y="256.7">WIFIBT_PCM_OUT</text>
<text x="161.5" y="252.7">WIFIBT_PCM_SYNC</text>
<text x="440.5" y="253.7">WIFIBT_32K_OUT</text>
<text x="161.5" y="264.7">WIFIBT_PCM_IN</text>
<text x="400.6" y="312.7">WIFIBT_WL_REG_ON</text>
<text x="323.9" y="318.3" transform="rotate(-90 323.9 318.3)">WIFIBT_SDIO_D2</text>
<text x="327.9" y="318.3" transform="rotate(-90 327.9 318.3)">WIFIBT_SDIO_D3</text>
<text x="331.9" y="319.8" transform="rotate(-90 331.9 319.8)">WIFIBT_SDIO_CMD</text>
<text x="335.9" y="319.4" transform="rotate(-90 335.9 319.4)">WIFIBT_SDIO_CLK</text>
<text x="339.9" y="318.3" transform="rotate(-90 339.9 318.3)">WIFIBT_SDIO_D0</text>
<text x="343.9" y="318.3" transform="rotate(-90 343.9 318.3)">WIFIBT_SDIO_D1</text>
<text x="397.2" y="333.7">WIFIBT_WL_WAKE_HOST</text>
</g>
<g font-size="1.8" fill="#a80000">
<text x="46.2" y="191.5">J14</text>
<text x="130.2" y="191.5">J19</text>
<text x="130.2" y="195.5">J17</text>
<text x="130.1" y="199.5">G18</text>
<text x="130.1" y="203.5">G17</text>
<text x="314.7" y="201.1" transform="rotate(-90 314.7 201.1)">44</text>
<text x="318.7" y="201.1" transform="rotate(-90 318.7 201.1)">43</text>
<text x="322.7" y="201.1" transform="rotate(-90 322.7 201.1)">42</text>
<text x="326.7" y="201.1" transform="rotate(-90 326.7 201.1)">41</text>
<text x="330.7" y="201.1" transform="rotate(-90 330.7 201.1)">40</text>
<text x="334.7" y="201.1" transform="rotate(-90 334.7 201.1)">39</text>
<text x="338.7" y="201.1" transform="rotate(-90 338.7 201.1)">38</text>
<text x="342.7" y="201.1" transform="rotate(-90 342.7 201.1)">37</text>
<text x="346.7" y="201.1" transform="rotate(-90 346.7 201.1)">36</text>
<text x="350.7" y="201.1" transform="rotate(-90 350.7 201.1)">35</text>
<text x="354.7" y="201.1" transform="rotate(-90 354.7 201.1)">34</text>
<text x="130" y="207.5">H18</text>
<text x="130.1" y="215.5">K19</text>
<text x="130.2" y="211.5">J18</text>
<text x="130.1" y="219.5">K18</text>
<text x="297.3" y="216.5">1</text>
<text x="297.3" y="220.5">2</text>
<text x="370.7" y="216.5">33</text>
<text x="370.7" y="220.5">32</text>
<text x="130.1" y="227.5">F17</text>
<text x="297.3" y="224.5">3</text>
<text x="370.7" y="224.5">31</text>
<text x="130.2" y="231.5">J16</text>
<text x="297.3" y="228.5">4</text>
<text x="297.3" y="232.5">5</text>
<text x="370.7" y="228.5">30</text>
<text x="370.7" y="232.5">29</text>
<text x="130.1" y="235.5">G16</text>
<text x="130.1" y="239.5">F19</text>
<text x="297.3" y="236.5">6</text>
<text x="370.7" y="236.5">28</text>
<text x="130" y="243.5">H16</text>
<text x="297.3" y="240.5">7</text>
<text x="297.3" y="244.5">8</text>
<text x="370.7" y="240.5">27</text>
<text x="370.7" y="244.5">26</text>
<text x="130.1" y="247.5">F18</text>
<text x="130.2" y="251.5">J15</text>
<text x="297.3" y="248.5">9</text>
<text x="370.7" y="248.5">25</text>
<text x="130" y="255.5">H15</text>
<text x="296.7" y="252.5">10</text>
<text x="296.7" y="256.5">11</text>
<text x="370.7" y="252.5">24</text>
<text x="370.7" y="256.5">23</text>
<text x="130" y="263.5">H14</text>
<text x="314.7" y="275.1" transform="rotate(-90 314.7 275.1)">12</text>
<text x="318.7" y="275.1" transform="rotate(-90 318.7 275.1)">13</text>
<text x="322.7" y="275.1" transform="rotate(-90 322.7 275.1)">14</text>
<text x="326.7" y="275.1" transform="rotate(-90 326.7 275.1)">15</text>
<text x="330.7" y="275.1" transform="rotate(-90 330.7 275.1)">16</text>
<text x="334.7" y="275.1" transform="rotate(-90 334.7 275.1)">17</text>
<text x="338.7" y="275.1" transform="rotate(-90 338.7 275.1)">18</text>
<text x="342.7" y="275.1" transform="rotate(-90 342.7 275.1)">19</text>
<text x="346.7" y="275.1" transform="rotate(-90 346.7 275.1)">20</text>
<text x="350.7" y="275.1" transform="rotate(-90 350.7 275.1)">21</text>
<text x="354.7" y="275.1" transform="rotate(-90 354.7 275.1)">22</text>
</g>
<g font-size="1.8" fill="#0f0f0f">
<text x="140" y="191.5">WIFIBT_SDIO_D0</text>
<text x="140" y="195.5">WIFIBT_SDIO_D1</text>
<text x="140" y="199.5">WIFIBT_SDIO_D2</text>
<text x="140" y="203.5">WIFIBT_SDIO_D3</text>
<text x="140" y="207.5">WIFIBT_SDIO_CMD</text>
<text x="140" y="215.5">WIFIBT_UART_CTS</text>
<text x="140" y="211.5">WIFIBT_SDIO_CLK</text>
<text x="140" y="219.5">WIFIBT_UART_RTS</text>
<text x="272.9" y="220.5">ANTENNA_2_4G</text>
<text x="140" y="227.5">WIFIBT_UART_RX</text>
<text x="140" y="231.5">WIFIBT_UART_TX</text>
<text x="136" y="235.5">WIFIBT_HOST_WAKE_BT</text>
<text x="136" y="239.5">WIFIBT_BT_REG_ON</text>
<text x="135" y="243.5">WIFIBT_BT_WAKE_HOST</text>
<text x="140" y="251.5">WIFIBT_PCM_SYNC</text>
<text x="140" y="247.5">WIFIBT_PCM_CLK</text>
<text x="140" y="255.5">WIFIBT_UART_OUT</text>
<text x="270" y="256.5">WIFIBT_XTAL_OUT</text>
<text x="270" y="252.5">WIFIBT_XTAL_IN</text>
<text x="140" y="263.5">WIFIBT_UART_IN</text>
<text x="314.7" y="301.8" transform="rotate(-90 314.7 301.8)">WIFI_REG_ON</text>
<text x="318.7" y="301.8" transform="rotate(-90 318.7 301.8)">WIFI_HOST_WAKE</text>
<text x="462.8" y="311.5">WIFI_REG_ON</text>
<text x="210" y="315.5">WIFIBT_XTAL_IN</text>
<text x="210" y="319.5">WIFIBT_XTAL_OUT</text>
<text x="459.3" y="341.5">WIFI_HOST_WAKE</text>
<text x="200" y="381.5">ANTENNA_2_4G</text>
</g>
<text font-size="1.6" fill="#830000" x="253" y="381">SEL</text>
<g font-size="1.1" fill="#830000">
<text x="431" y="335.9" transform="rotate(-90 431 335.9)">D</text>
<text x="431" y="346.9" transform="rotate(-90 431 346.9)">S</text>
<text x="437.9" y="342.8">G</text>
</g>
</svg>
